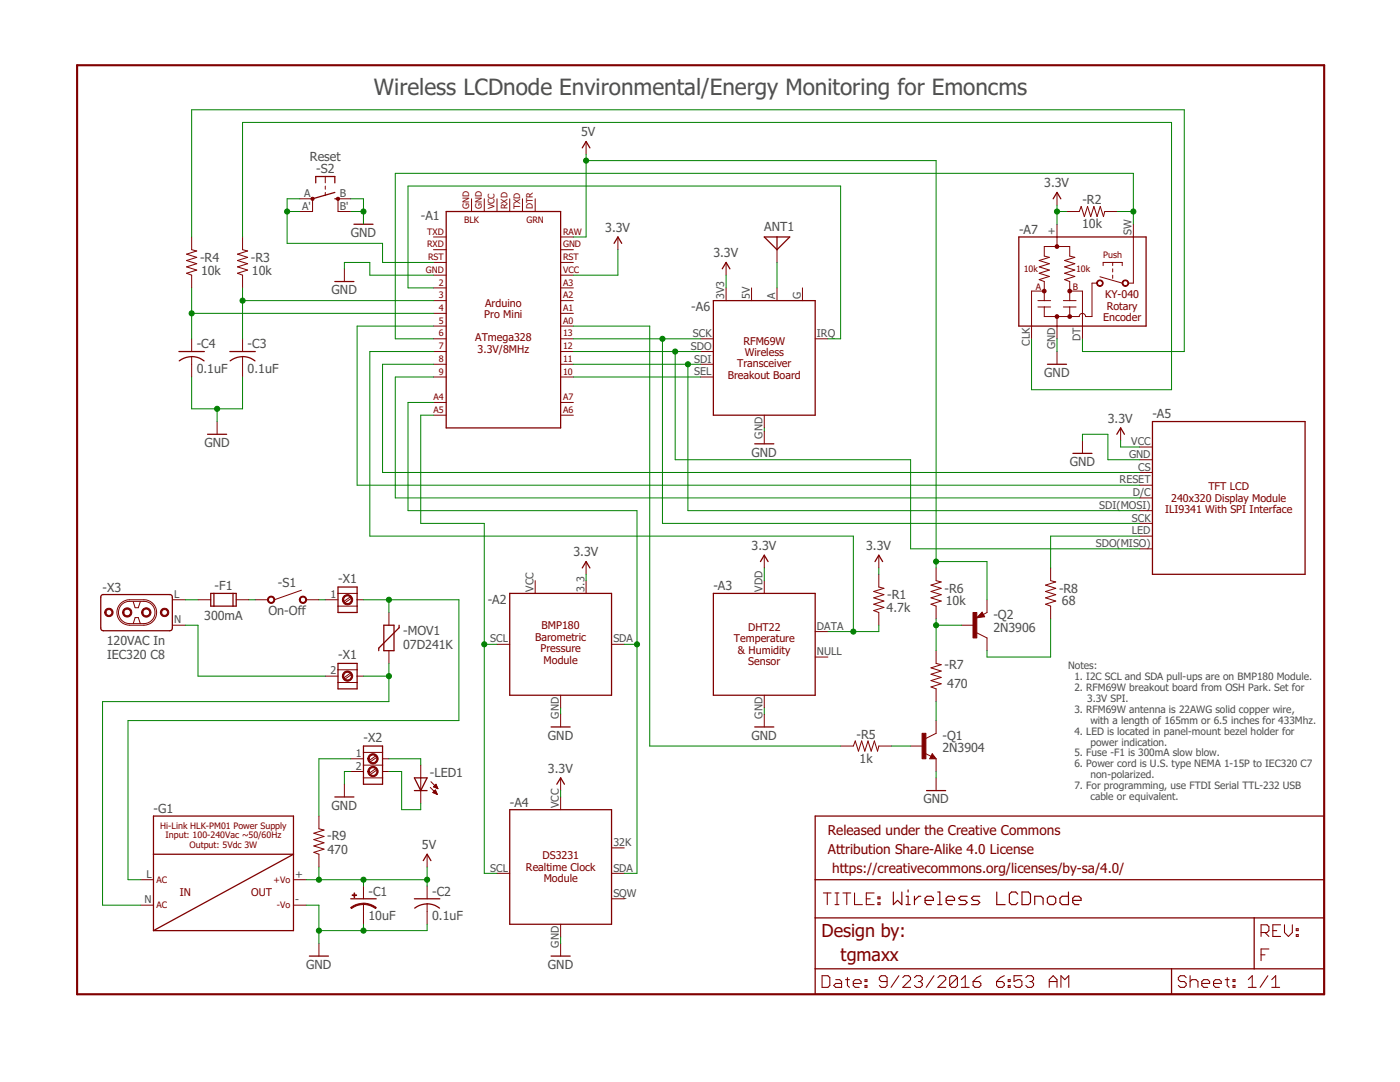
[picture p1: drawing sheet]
<svg xmlns="http://www.w3.org/2000/svg" width="279mm" height="216mm" viewBox="0 0 279 216" stroke-linecap="round" stroke-linejoin="round" font-family="sans-serif">
<path d="M15.4 13h248.9v185.4h-248.9z" fill="none" stroke="#800000" stroke-width=".42"/>
<g fill="none" stroke="#800000" stroke-width=".25">
<path d="M63 36.5v-1.3h3.8v1.3M66.8 39.7h.7M66.8 38.4l-4.4 1.3M116.2 29.5l.8-1.3 .7 1.3M210.2 39.7l.7-1.3 .8 1.3M66.8 56.2h3.8M70.6 44.7h3.8M89 42.2h22.9v43.2h-22.9zM122.6 48.6l.7-1.3 .8 1.3M142.4 60h20.3v22.8h-20.3zM144.1 53.6l.8-1.2 .8 1.2M152.5 47.3h5.1l-2.5 2.5z"/>
<path d="M155.1 47.3v2.5M203.3 47.3h25.4v17.8h-25.4zM35.7 70.1h5.1M35.8 72a4 4 0 0 1 4.9 0M45.9 70.1h5M45.9 72a4 4 0 0 1 5 0M209 72.7h3.9M41.4 86.7h3.8M150.6 88.6h3.8M214.1 90.5h3.8M222.9 86.7l.7-1.3 .8 1.3M230 84.1h30.5v30.5h-30.5z"/>
<path d="M20.2 118.9l.3-.3h13.5l.3 .3 .1 .3-.1 6.4-.5 .3-13.5-.1-.2-.5zM42.1 118.4h5v2.5h-5zM42.7 118.4v2.5M46.5 118.4v2.5M67.5 117.1h3.8v5.1h-3.8zM101.7 118.4h20.3v20.3h-20.3zM116.2 113.3l.8-1.2 .7 1.2M142.4 118.4h20.3v20.3h-20.3zM151.8 112.1l.7-1.3 .8 1.3M174.6 112.1l.8-1.3 .7 1.3M67.5 132.4h3.8v5.1h-3.8zM76.6 124.8h2v5h-2z"/>
<path d="M79.7 124.8v.5l-4.1 4v.5M196 122.9h-.4l.4-.3 .2 .4-1 .1 .8-.8 .3 .7M66.8 159h3.8M72.5 148.9h3.8v7.6h-3.8zM82.7 155.2h2.5l-1.2 2.6zM82.7 157.8h2.5M110 145.1h3.8M111.1 156.5l.8-1.3 .7 1.3M150.6 145.1h3.8M184.9 157.8h3.8M186.1 150.9l.1 .3h-.4l.3-.6 .5 .7h-.8M30.6 162.8h28v22.9h-28z"/>
<path d="M30.6 170.5h28l-28 15.2M70 179.3h5.1M82.7 179.3h5.1M84.5 171.7l.7-1.2 .8 1.2M101.7 161.6h20.3v22.8h-20.3zM162.7 162.8h101.6v35.6h-101.6zM162.7 175.5h101.6M61.7 190.8h3.9M82.8 181.2a4 4 0 0 1 4.9 0M110 190.8h3.8M162.7 183.2h101.6M162.7 193.3h101.6"/>
<path d="M233.8 193.3v5.1M250.3 183.2v10.1"/>
</g>
<g fill="none" stroke="#800000" stroke-width=".21">
<path d="M164.3 178.2h1.6M165.1 178.2v2.3M166.6 178.2h.8M167 178.2v2.3M168.2 178.2h1.6M169 178.2v2.3M170.5 178.2v2.3h1.6M172.9 179.3h.8M174.5 178.2h-1.6v2.3h1.6M175.2 179h.4v.3h-.4zM164.1 194.7h1.1l.4 .4v1.5l-.4 .4h-1.1zM166.6 180.5h.8"/>
<path d="M166.8 195.5h.8l.4 .4v1.1h-1.2l-.4-.4 .4-.4h1.2M168.7 195.5h.8M169.1 195.1v1.5l.4 .4M170.3 196.2h1.6v-.3l-.4-.4h-.8l-.4 .4v.7l.4 .4h.8M172.6 196.6h.4v.4h-.4zM172.6 195.5h.4v.4h-.4zM175.2 180.1h.4v.4h-.4zM177 195.9h-1.1l-.4-.4v-.4l.4-.4h.8l.3 .4v1.5l-.3 .4h-.8l-.4-.4M179.4 194.7l-1.6 2.3M180.2 195.1l.4-.4h.7l.4 .4v.4l-1.5 1.5h1.5M182.5 195.1l.4-.4h.8l.4 .4v.4l-.4 .4M183.3 195.9h.4"/>
<path d="M183.7 195.9l.4 .3v.4l-.4 .4h-.8l-.4-.4M186.4 194.7l-1.6 2.3M187.2 195.1l.4-.4h.7l.4 .4v.4l-1.5 1.5h1.5M191.1 195.1v1.5l-.4 .4h-.8l-.4-.4M191.1 195.1l-.4-.4h-.8l-.4 .4v1.5M191.1 195.1l-1.6 1.5M191.9 197h1.5M191.9 195.5l.7-.8v2.3M194.2 195.9h1.2l.3 .3v.4l-.3 .4h-.8l-.4-.4zM195.7 194.7l-.7 .4-.8 .8M198.9 195.9h1.1l.4 .3v.4l-.4 .4h-.7l-.4-.4zM200.4 194.7l-.8 .4-.7 .8"/>
<path d="M201.2 196.6h.4v.4h-.4zM201.2 195.5h.4v.4h-.4zM203.9 194.7h-1.5v1.2l.8-.4h.4l.3 .4v.7l-.3 .4h-.8l-.4-.4M204.7 195.1l.4-.4h.8l.4 .4v.4l-.4 .4M205.5 195.9h.4M205.9 195.9l.4 .3v.4l-.4 .4h-.8l-.4-.4M209.4 195.9h1.5M209.4 197v-1.5l.8-.8 .7 .8v1.5M211.7 197v-2.3l.8 .8 .8-.8v2.3M236.7 195.1l-.4-.4h-.7l-.4 .4v.4l.4 .4h.7l.4 .3v.4l-.4 .4h-.7l-.4-.4M237.5 195.9l.4-.4h.8l.4 .4v1.1M237.5 194.7v2.3"/>
<path d="M239.8 196.2h1.6v-.3l-.4-.4h-.8l-.4 .4v.7l.4 .4h.8M242.2 196.2h1.5v-.3l-.3-.4h-.8l-.4 .4v.7l.4 .4h.8M244.5 195.5h.8M244.9 195.1v1.5l.4 .4M246.1 196.6h.4v.4h-.4zM246.1 195.5h.4v.4h-.4zM249.1 197h1.6M249.1 195.5l.8-.8v2.3M251.7 186.1h1.2l.3-.4v-.8l-.3-.4h-1.2v2.4M251.7 190.5h.8M252.5 186.1l.7 .8M253 194.7l-1.5 2.3"/>
<path d="M253.2 189.4h-1.5v2.3M253.8 197h1.6M253.8 195.5l.8-.8v2.3M254 185.7h.8M255.6 184.5h-1.6v2.4h1.6M256.3 184.5v1.6l.8 .8 .8-.8v-1.6M258.7 186.5h.4v.4h-.4zM258.7 185.3h.4v.4h-.4z"/>
</g>
<g fill="none" stroke="#800000" stroke-width=".23">
<path d="M178.3 178v2.5l.8-.8 .9 .8v-2.5M180.8 178.8h.4v1.7M181.2 177.6v.4M182.5 178.8v1.7M183.8 178.8h-.5l-.8 .9M184.6 179.7h1.7v-.5l-.4-.4h-.9l-.4 .4v.9l.4 .4h.9M187.1 178h.5v2.5M188.8 179.7h1.7v-.5l-.4-.4h-.9l-.4 .4v.9l.4 .4h.9M193 178.8h-1.2l-.5 .4 .5 .5h.8l.4 .4-.4 .4h-1.3M195.5 178.8h-1.2l-.4 .4 .4 .5h.8l.4 .4-.4 .4h-1.2M198.9 178v2.5h1.7M203.1 178.4l-.4-.4h-.8l-.5 .4v1.7l.5 .4h.8l.4-.4"/>
<path d="M204 178h1.2l.5 .4v1.7l-.5 .4h-1.2zM209 179.2l.4-.4h.9l.4 .4v.9l-.4 .4h-.9l-.4-.4zM213.2 178v2.5h-1.2l-.5-.4v-.9l.5-.4h1.2M214.1 179.7h1.7v-.5l-.5-.4h-.8l-.4 .4v.9l.4 .4h.8M180.8 180.5h.9M187.1 180.5h.9M206.5 180.5v-1.7h1.3l.4 .4v1.3"/>
</g>
<g fill="none" stroke="#800000" stroke-width=".2">
<path d="M59.8 39.7h2.6v2.5h-2.6M64.9 35.2v1.3M64.9 37.1v.7M64.9 38.4v.6M70 39.7h-2.5v2.5h2.5M94.1 39.7v2.5M96.6 39.7v2.5M99.2 39.7v2.5M101.7 39.7v2.5M104.3 39.7v2.5M106.8 39.7v2.5M117 28.2v2.6"/>
<path d="M210.9 38.4v2.5M38.2 47.3v2.5l1.1 .3-2.1 .6 2.1 .7-2.1 .6 2.1 .6-2.1 .7 2.1 .6-2.1 .6 1 .4v2.5M48.4 47.3v2.5l1 .3-2 .6 2 .7-2 .6 2 .6-2 .7 2 .6-2 .6 1 .4v2.5M68.7 53.6v2.6M72.5 42.2v2.5M86.5 57.4h2.5M86.5 60h2.5M86.5 54.9h2.5M86.5 49.8h2.5M86.5 47.3h2.5M86.5 52.4h2.5M111.9 57.4h2.5"/>
<path d="M111.9 60h2.5M111.9 54.9h2.5M111.9 49.8h2.5M111.9 47.3h2.5M111.9 52.4h2.5M123.3 47.3v2.5M144.9 52.4v2.5M144.9 57.4v2.6M150 57.4v2.6M155.1 49.8v2.6M155.1 57.4v2.6M160.1 57.4v2.6"/>
<path d="M207.1 60h2.6M208.4 58.1h-2.5v9.5M208.4 60v-3.8l-1-.4 2-.6-2-.7 2-.6-2-.6 2-.7-2-.6 2-.6-1-.3v-1.9h5.1v1.9l1 .3-2 .6 2 .6-2 .7 2 .6-2 .6 2 .7-2 .6 1 .4v3.8M210.9 44.7v4.5M212.2 60h2.6M212.9 42.2h2.5l.4-1 .6 2 .6-2 .7 2 .6-2 .6 2 .7-2 .6 2 .3-1h2.5M213.5 58.1h2.5v9.5M218.9 56.5h-1v6.7h-1.2a.63 .63 0 0 0-.7-.7 .63 .63 0 0 0-.6 .7h-7v-1.9M219.5 55.2l4.5 1.3M220.2 53v-.6h3.8v.6M222.1 52.4v.6M222.1 53.6v.7"/>
<path d="M222.1 54.9v.6M226.2 44.7v11.8h-1M38.2 67.6v2.5M38.2 71.2v4M48.4 67.6v2.5M48.4 71.2v4M86.5 62.5h2.5M86.5 65.1h2.5M86.5 67.6h2.5M86.5 70.1h2.5M86.5 72.7h2.5M86.5 75.2h2.5"/>
<path d="M111.9 62.5h2.5M111.9 65.1h2.5M111.9 67.6h2.5M111.9 70.1h2.5M111.9 72.7h2.5M111.9 75.2h2.5M139.8 67.6h2.6M139.8 70.1h2.6M139.8 72.7h2.6M139.8 75.2h2.6M162.7 67.6h2.5M207.1 61.3h2.6"/>
<path d="M210.9 63.2v4.4M210.9 70.1v2.6M212.2 61.3h2.6M213.5 61.3v1.9M43.3 84.1v2.6M86.5 80.3h2.5M86.5 82.8h2.5M111.9 80.3h2.5M111.9 82.8h2.5M152.5 82.8v2.6M152.5 86v2.6M216 87.9v2.6"/>
<path d="M223.6 85.4v2.5M227.5 89.2h2.5M227.5 91.7h2.5M227.5 94.3h2.5M227.5 96.8h2.5M227.5 99.4h2.5M34.4 119.7h2.6M39.5 119.7h2.6M47.1 119.7h2.6M50.9 119.7h2.6M60.2 117.8l-5.4 1.9M61.1 119.7h2.5"/>
<path d="M64.9 119.7h2.6M67.5 118.4h3.8M70 119l-1.4 1M70.1 119.4l-1.3 .9M71.3 119.7h1.2M106.8 115.9v2.5M117 112.1v2.5M117 115.9v2.5M152.5 110.8v2.5M152.5 115.9v2.5M175.4 114.6v2.5l1 .3-2 .6 2 .7-2 .6 2 .6-2 .7 2 .6-2 .6 1 .4v2.6M175.4 110.8v2.5"/>
<path d="M186.8 113.3v2.6l1 .2-2 .7 2 .6-2 .6 2 .7-2 .6 2 .6-2 .7 1 .3v2.6M197 119.7v2.5l-.8 .4M209.7 113.3v2.6l1 .2-2 .7 2 .6-2 .6 2 .7-2 .6 2 .6-2 .7 1 .3v2.6M227.5 101.9h2.5M227.5 104.4h2.5M227.5 107h2.5M227.5 109.5h2.5M23.9 120.6l.3-.3a2.47 2.47 0 0 1 1.7-.6h2.8a2.54 2.54 0 0 1 2.6 2.5 2.54 2.54 0 0 1-2.6 2.6h-2.8a2.54 2.54 0 0 1-2.3-1.5 2.54 2.54 0 0 1 .3-2.7zM24.4 120.6l1.1-.6h3.2a2.22 2.22 0 0 1 2.2 2.2 2.22 2.22 0 0 1-2.2 2.2h-2.8a2.23 2.23 0 0 1-2.1-1.4 2.23 2.23 0 0 1 .6-2.4zM26.6 120.1l.4 1.2h.6l.4-1.2M26.6 124.4l.4-1.2h.6l.4 1.2M34.4 124.8h2.6"/>
<path d="M64.9 134.9h2.6M67.5 120.9h3.8M67.5 136.2h3.8M67.5 133.6h3.8M70 134.3l-1.4 .9M70.1 134.6l-1.3 1M71.3 134.9h1.2M77.6 122.2v2.6M77.6 129.8v2.6M99.2 128.6h2.5M111.9 138.7v2.5M122 128.6h2.6"/>
<path d="M152.5 138.7v2.5M162.7 126h2.5M162.7 131.1h2.5M186.8 129.8v2.6l1 .2-2 .7 2 .6-2 .6 2 .7-2 .6 2 .6-2 .7 1 .4v2.5M191.9 124.8h2.5M194.9 126.3l2.1 1v2.5M196 122.2l.5 .9-1.6 .2zM68.7 156.5v2.5M70 151.4h2.5M70 153.9h2.5M72.5 152.7h3.8M72.5 150.1h3.8"/>
<path d="M72.5 155.2h3.8M75.1 150.8l-1.4 .9M75.1 153.3l-1.4 1M75.2 151.1l-1.3 .9M75.2 153.6l-1.3 1M76.3 151.4h1.3M76.3 153.9h1.3M84 152.7v7.6M85.9 157.1l1.4 1.4M86 156l1.4 1.4M86.4 158.1l.5-.5 .4 .9zM86.4 158.1h.7"/>
<path d="M86.5 158h.5M86.6 157h.6M86.6 158.2h.5M86.6 156.9h.6M86.7 157.9h.3M86.7 156.8h.4M86.8 157.7h.1M86.8 157.1h.5M86.8 156.7h.3M86.8 158.3h.4M87 156.5h.1M87 156.5l.4 .9-.9-.4z"/>
<path d="M87.1 157.3h.2M87.1 158.5h.1M111.9 142.5v2.6M111.9 155.2v2.6M111.9 159v2.6M152.5 142.5v2.6M167.8 148.9h2.5l.4-1.1 .6 2.1 .7-2.1 .6 2.1 .6-2.1 .7 2.1 .6-2.1 .6 2.1 .3-1h2.5M181.7 148.9h2.6M184.6 150.3l1.2 .6M186.1 150.4l.7 1h-1.3zM186.8 143.8v2.5l-2 1M186.8 151.4v2.5"/>
<path d="M186.8 155.2v2.6M28.1 175.5h2.5M58.6 175.5h2.5M63.6 162.8v2.6l1.1 .2-2.1 .7 2.1 .6-2.1 .6 2.1 .7-2.1 .6 2.1 .6-2.1 .7 1 .4v2.5M72.5 176.8v2.5M85.2 170.5v2.5M85.2 176.8v2.5M99.2 174.3h2.5M122 169.2h2.6M122 179.3h2.6M122 174.3h2.6M28.1 180.6h2.5"/>
<path d="M58.6 180.6h2.5M63.6 188.2v2.6M72.5 180.4v4M85.2 180.4v4M111.9 184.4v2.6M111.9 188.2v2.6"/>
</g>
<g fill="#800000" stroke="#800000" stroke-width=".2">
<path d="M219 56.1a.65 .65 0 0 1 1.1 .1 .65 .65 0 0 1-.4 .9 .65 .65 0 0 1-.8-.6h.1a.5 .5 0 0 1 .7-.5 .5 .5 0 0 1 .2 .8 .5 .5 0 0 1-.8-.1l-.1-.2h-.1z" fill-rule="evenodd"/>
<path d="M224.1 56.1a.65 .65 0 0 1 1 .1 .65 .65 0 0 1-.3 .9 .65 .65 0 0 1-.9-.6h.2a.5 .5 0 0 1 .7-.5 .5 .5 0 0 1 .2 .8 .5 .5 0 0 1-.9-.1v-.2h-.2z" fill-rule="evenodd"/>
<path d="M53.6 119.2a.73 .73 0 0 1 1.1 .1 .73 .73 0 0 1-.4 1.1 .73 .73 0 0 1-.9-.7h.2a.54 .54 0 0 1 .7-.6 .54 .54 0 0 1 .2 .9 .54 .54 0 0 1-.9-.2v-.1h-.2z" fill-rule="evenodd"/>
<path d="M59.9 119.2a.73 .73 0 0 1 1.2 .1 .73 .73 0 0 1-.4 1.1 .73 .73 0 0 1-1-.7h.2a.54 .54 0 0 1 .7-.6 .54 .54 0 0 1 .3 .9 .54 .54 0 0 1-.9-.2l-.1-.1h-.2z" fill-rule="evenodd"/>
<path d="M73.8 150.6a1.02 1.02 0 0 1 1.5 .4 1.02 1.02 0 0 1-.7 1.4 1.02 1.02 0 0 1-1.2-1h.3a.78 .78 0 0 1 1-.7 .78 .78 0 0 1 .3 1.2 .78 .78 0 0 1-1.3-.3v-.2h-.3z" fill-rule="evenodd"/>
<path d="M73.8 153.2a1.02 1.02 0 0 1 1.5 .3 1.02 1.02 0 0 1-.7 1.5 1.02 1.02 0 0 1-1.2-1.1h.3a.78 .78 0 0 1 1-.7 .78 .78 0 0 1 .3 1.3 .78 .78 0 0 1-1.3-.3v-.3h-.3z" fill-rule="evenodd"/>
<path d="M24.6 121.7a.92 .92 0 0 1 1.5-.1 .92 .92 0 0 1-.4 1.5 .92 .92 0 0 1-1.2-.9h.2a.67 .67 0 0 1 1-.6 .67 .67 0 0 1 .1 1.2 .67 .67 0 0 1-1.1-.4v-.2h-.2z" fill-rule="evenodd"/>
<path d="M28.6 121.5a.93 .93 0 0 1 1.4 .3 .93 .93 0 0 1-.6 1.3 .93 .93 0 0 1-1.1-.9h.2a.68 .68 0 0 1 .9-.6 .68 .68 0 0 1 .3 1.1 .68 .68 0 0 1-1.1-.3l-.1-.2h-.2z" fill-rule="evenodd"/>
<path d="M21.1 121.7a.84 .84 0 0 1 1.3 0 .84 .84 0 0 1-.4 1.3 .84 .84 0 0 1-1.1-.8h.2a.6 .6 0 0 1 .8-.6 .6 .6 0 0 1 .3 1 .6 .6 0 0 1-1-.2l-.1-.2h-.2z" fill-rule="evenodd"/>
<path d="M32.2 121.7a.84 .84 0 0 1 1.3 .1 .84 .84 0 0 1-.4 1.2 .84 .84 0 0 1-1.1-.8h.3a.58 .58 0 0 1 .7-.6 .58 .58 0 0 1 .3 1 .58 .58 0 0 1-1-.2v-.2h-.3z" fill-rule="evenodd"/>
<path d="M72.5 180.2l1.4 .2 1.2 .7-.1 .2-1.4-.7-1.1-.1z" fill-rule="evenodd"/>
<path d="M70 181.1l1.2-.7 1.3-.2v.3l-1 .1-1.4 .7z" fill-rule="evenodd"/>
<path d="M68.7 118.9a1.03 1.03 0 0 1 1.6 .3 1.03 1.03 0 0 1-.7 1.5 1.03 1.03 0 0 1-1.3-1h.3a.78 .78 0 0 1 1-.8 .78 .78 0 0 1 .3 1.3 .78 .78 0 0 1-1.3-.3v-.2h-.3z" fill-rule="evenodd"/>
<path d="M68.7 134.1a1.03 1.03 0 0 1 1.6 .4 1.03 1.03 0 0 1-.7 1.4 1.03 1.03 0 0 1-1.3-1h.3a.78 .78 0 0 1 1-.8 .78 .78 0 0 1 .3 1.3 .78 .78 0 0 1-1.3-.3v-.2h-.3z" fill-rule="evenodd"/>
<circle cx="62.4" cy="39.7" r=".33"/>
<circle cx="67.4" cy="39.7" r=".33"/>
<circle cx="213.5" cy="58.1" r=".38"/>
<circle cx="210.9" cy="49.2" r=".38"/>
<circle cx="208.4" cy="58.1" r=".38"/>
<circle cx="210.9" cy="63.2" r=".38"/>
<circle cx="213.5" cy="63.2" r=".38"/>
</g>
<g fill="#800000" stroke="#800000" stroke-width=".2">
<path d="M184 146.3h.8v5.1h-.8z"/>
<path d="M194.2 122.2h.7v5.1h-.7z"/>
<path d="M70.3 178.6h.9v.1h-.9z"/>
<path d="M70.7 178.2h.1v.9h-.1z"/>
</g>
<g fill="none" stroke="#008000" stroke-width=".2">
<path d="M59.8 39.7h-2.5v8.9h19v3.8h10.2M70 39.7h2.5v5M117 32h69.8v81.3M117 30.8v16.5h-2.6M38.2 47.3v-25.4h198.1v48.2h-20.3v-2.5M38.2 57.4v10.2M48.4 47.3v-22.9h185.4v53.4h-27.9v-10.2M48.4 57.4v10.2M48.4 60h38.1M57.3 42.2h2.5M68.7 53.6v-1.2h5.1v2.5h12.7M70 42.2h2.5"/>
<path d="M86.5 57.4h-5.1v-20.3h86.4v30.5h-2.6M123.3 49.8v5.1h-8.9M144.9 54.9v2.5M155.1 52.4v5M210.9 42.2h2M210.9 40.9v3.8M223 42.2h3.2M226.2 44.7v-10.1h-147.3v33h7.6M38.2 75.2v6.4h10.2v-6.4M38.2 62.5h48.3M86.5 72.7h-10.2v21.6h151.2M86.5 70.1h-12.7v36.9h96.5v19"/>
<path d="M86.5 65.1h-15.2v31.7h156.2M86.5 75.2h-7.6v24.2h148.6M114.4 72.7h25.4M114.4 70.1h25.4M114.4 67.6h25.4M114.4 65.1h15.3v83.8h38.1M114.4 75.2h25.4M132.2 67.6v36.8h95.3M134.7 70.1v21.6h47v17.8h45.8M137.3 72.7v29.2h90.2M210.9 67.6v2.5M43.3 81.6v2.5"/>
<path d="M86.5 80.3h-5.1v21.6h45.7v72.4h-2.5M86.5 82.8h-2.5v21.6h12.6v69.9h2.6M152.5 85.4v.6M216 87.9v-1.2h5.1v5h6.4M223.6 87.9v1.3h3.9M37 119.7h2.5M49.7 119.7h1.2M63.6 119.7h1.3M72.5 119.7h19.1v24.1h-66.1v31.7h2.6M77.6 119.7v2.5M117 114.6v1.3M152.5 113.3v2.6"/>
<path d="M175.4 113.3v1.3M186.8 112.1h10.2v7.6M227.5 107h-17.8v6.3M37 124.8h2.5v10.1h25.4M72.5 134.9h5.1M77.6 132.4v7.6h-57.1v40.6h7.6M96.6 128.6h2.6M124.6 128.6h2.5M175.4 124.8v1.2h-10.2M186.8 123.5v6.3M186.8 140v3.8M186.8 124.8h5.1"/>
<path d="M209.7 123.5v7.6h-12.7v-1.3M70 151.4h-6.4v11.4M70 153.9h-1.3v2.6M77.6 153.9h2.6v7.7h3.8v-1.3M77.6 151.4h6.4v1.3M111.9 141.2v1.3M111.9 157.8v1.2M152.5 141.2v1.3M177.9 148.9h3.8M186.8 153.9v1.3M61.1 175.5h24.1M63.6 173v2.5"/>
<path d="M72.5 175.5v1.3M85.2 173v3.8M61.1 180.6h2.5v7.6M72.5 184.4v1.3M85.2 184.4v1.3h-21.6M111.9 187v1.2"/>
</g>
<g fill="#008000" stroke="#008000" stroke-width=".2">
<circle cx="137.3" cy="72.7" r=".51"/>
<circle cx="134.7" cy="70.1" r=".51"/>
<circle cx="132.2" cy="67.6" r=".51"/>
<circle cx="117" cy="32" r=".51"/>
<circle cx="186.8" cy="112.1" r=".51"/>
<circle cx="63.6" cy="175.5" r=".51"/>
<circle cx="72.5" cy="175.5" r=".51"/>
<circle cx="85.2" cy="175.5" r=".51"/>
<circle cx="72.5" cy="42.2" r=".51"/>
<circle cx="43.3" cy="81.6" r=".51"/>
<circle cx="72.5" cy="185.7" r=".51"/>
<circle cx="63.6" cy="185.7" r=".51"/>
<circle cx="57.3" cy="42.2" r=".51"/>
<circle cx="226.2" cy="42.2" r=".51"/>
<circle cx="170.3" cy="126" r=".51"/>
<circle cx="48.4" cy="60" r=".51"/>
<circle cx="38.2" cy="62.5" r=".51"/>
<circle cx="186.8" cy="124.8" r=".51"/>
<circle cx="77.6" cy="119.7" r=".51"/>
<circle cx="96.6" cy="128.6" r=".51"/>
<circle cx="127.1" cy="128.6" r=".51"/>
<circle cx="210.9" cy="42.2" r=".51"/>
<circle cx="77.6" cy="134.9" r=".51"/>
</g>
<text font-size="4.5" fill="#505050" x="74.6" y="19">Wireless LCDnode Environmental/Energy Monitoring for Emoncms</text>
<g font-size="3.6" fill="#800000">
<text x="164" y="187">Design by:</text>
<text x="167.8" y="191.8">tgmaxx</text>
</g>
<g font-size="2.7" fill="#800000">
<text x="165.2" y="166.7">Released under the Creative Commons</text>
<text x="165.2" y="170.5">Attribution Share-Alike 4.0 License</text>
<text x="166.1" y="174.3">https://creativecommons.org/licenses/by-sa/4.0/</text>
</g>
<g font-size="2.5" fill="#505050">
<text x="116" y="27.2">5V</text>
<text x="61.9" y="32.1">Reset</text>
<text x="63.1" y="34.6">-S2</text>
<text x="208.4" y="37.4">3.3V</text>
<text x="216" y="40.7">-R2</text>
<text x="70" y="47.3">GND</text>
<text x="84" y="44">-A1</text>
<text x="120.8" y="46.3">3.3V</text>
<text x="152.5" y="46">ANT1</text>
<text x="203.4" y="46.7">-A7</text>
<text x="216" y="45.5">10k</text>
<text x="39.9" y="52.2">-R4</text>
<text x="50.1" y="52.2">-R3</text>
<text x="142.4" y="51.4">3.3V</text>
<text x="40.1" y="54.8">10k</text>
<text x="50.3" y="54.8">10k</text>
<text x="66.2" y="58.7">GND</text>
<text x="138" y="62.1">-A6</text>
<text x="39.3" y="69.5">-C4</text>
<text x="49.4" y="69.5">-C3</text>
<text x="39.3" y="74.3">0.1uF</text>
<text x="49.4" y="74.3">0.1uF</text>
<text x="208.4" y="75.2">GND</text>
<text x="230" y="83.5">-A5</text>
<text x="40.8" y="89.2">GND</text>
<text x="221.1" y="84.4">3.3V</text>
<text x="150" y="91.1">GND</text>
<text x="213.5" y="93">GND</text>
<text x="114.4" y="111">3.3V</text>
<text x="150" y="109.8">3.3V</text>
<text x="172.8" y="109.8">3.3V</text>
<text x="20.5" y="118.1">-X3</text>
<text x="42.8" y="117.8">-F1</text>
<text x="55.5" y="117.1">-S1</text>
<text x="67.5" y="116.4">-X1</text>
<text x="142.4" y="117.8">-A3</text>
<text x="177.1" y="119.5">-R1</text>
<text x="188.5" y="118.3">-R6</text>
<text x="211.3" y="118.3">-R8</text>
<text x="40.8" y="123.7">300mA</text>
<text x="53.6" y="122.7">On-Off</text>
<text x="97.3" y="120.6">-A2</text>
<text x="177" y="122.1">4.7k</text>
<text x="188.8" y="120.8">10k</text>
<text x="198.2" y="123.5">-Q2</text>
<text x="211.9" y="120.8">68</text>
<text x="21.3" y="128.7">120VAC In</text>
<text x="21.4" y="131.4">IEC320 C8</text>
<text x="67.5" y="131.4">-X1</text>
<text x="80.5" y="129.5">07D241K</text>
<text x="80.5" y="126.7">-MOV1</text>
<text x="198.2" y="126">2N3906</text>
<text x="188.5" y="133.5">-R7</text>
<text x="189" y="137.3">470</text>
<text x="72.6" y="148.1">-X2</text>
<text x="109.4" y="147.6">GND</text>
<text x="150" y="147.6">GND</text>
<text x="170.9" y="147.4">-R5</text>
<text x="188.1" y="147.6">-Q1</text>
<text x="85.8" y="155">-LED1</text>
<text x="109.4" y="154.2">3.3V</text>
<text x="171.6" y="152.2">1k</text>
<text x="188.1" y="150.1">2N3904</text>
<text x="66.2" y="161.6">GND</text>
<text x="101.7" y="160.9">-A4</text>
<text x="184.3" y="160.3">GND</text>
<text x="30.6" y="162.2">-G1</text>
<text x="65.3" y="167.6">-R9</text>
<text x="65.4" y="170.5">470</text>
<text x="84.2" y="169.4">5V</text>
<text x="73.5" y="178.7">-C1</text>
<text x="86.2" y="178.7">-C2</text>
<text x="73.5" y="183.5">10uF</text>
<text x="86.2" y="183.5">0.1uF</text>
<text x="61.1" y="193.3">GND</text>
<text x="109.4" y="193.3">GND</text>
</g>
<g font-size="2.1" fill="#505050">
<text x="60.3" y="41.9">A'</text>
<text x="60.7" y="39.3">A</text>
<text x="67.8" y="39.3">B</text>
<text x="67.8" y="41.9">B'</text>
<text x="210.6" y="46.9" transform="rotate(-90 210.6 46.9)">+</text>
<text x="225.8" y="46.9" transform="rotate(-90 225.8 46.9)">SW</text>
<text x="144.6" y="59.6" transform="rotate(-90 144.6 59.6)">3V3</text>
<text x="149.6" y="59.6" transform="rotate(-90 149.6 59.6)">5V</text>
<text x="154.7" y="59.6" transform="rotate(-90 154.7 59.6)">A</text>
<text x="159.8" y="59.6" transform="rotate(-90 159.8 59.6)">G</text>
<text x="137.9" y="69.8">SDO</text>
<text x="138.3" y="67.3">SCK</text>
<text x="163" y="67.3">IRQ</text>
<text x="205.5" y="69" transform="rotate(-90 205.5 69)">CLK</text>
<text x="210.6" y="69.7" transform="rotate(-90 210.6 69.7)">GND</text>
<text x="215.7" y="68.1" transform="rotate(-90 215.7 68.1)">DT</text>
<text x="138.6" y="74.9">SEL</text>
<text x="138.6" y="72.3">SDI</text>
<text x="152.2" y="87.5" transform="rotate(-90 152.2 87.5)">GND</text>
<text x="225.8" y="88.8">VCC</text>
<text x="225.3" y="91.4">GND</text>
<text x="227.2" y="93.9">CS</text>
<text x="219.4" y="101.5">SDI(MOSI)</text>
<text x="223.5" y="96.5">RESET</text>
<text x="226.1" y="99">D/C</text>
<text x="225.9" y="104.1">SCK</text>
<text x="225.9" y="106.6">LED</text>
<text x="218.7" y="109.2">SDO(MISO)</text>
<text x="34.8" y="119.3">L</text>
<text x="65.9" y="119.3">1</text>
<text x="106.5" y="118" transform="rotate(-90 106.5 118)">VCC</text>
<text x="116.6" y="118" transform="rotate(-90 116.6 118)">3.3</text>
<text x="152.2" y="118" transform="rotate(-90 152.2 118)">VDD</text>
<text x="34.8" y="124.4">N</text>
<text x="163" y="125.7">DATA</text>
<text x="97.8" y="128.2">SCL</text>
<text x="122.4" y="128.2">SDA</text>
<text x="163" y="130.7">NULL</text>
<text x="65.9" y="134.6">2</text>
<text x="111.5" y="143.4" transform="rotate(-90 111.5 143.4)">GND</text>
<text x="152.2" y="143.4" transform="rotate(-90 152.2 143.4)">GND</text>
<text x="71" y="151.1">1</text>
<text x="71" y="153.6">2</text>
<text x="111.5" y="161.2" transform="rotate(-90 111.5 161.2)">VCC</text>
<text x="97.8" y="173.9">SCL</text>
<text x="122.4" y="168.8">32K</text>
<text x="122.4" y="173.9">SDA</text>
<text x="29.2" y="175.2">L</text>
<text x="58.9" y="175.2">+</text>
<text x="122.4" y="179">SQW</text>
<text x="28.9" y="180.3">N</text>
<text x="58.9" y="180.3">-</text>
<text x="111.5" y="189.1" transform="rotate(-90 111.5 189.1)">GND</text>
</g>
<g font-size="2.1" fill="#800000">
<text x="220.6" y="59.5">KY-040</text>
<text x="96.7" y="63.5">Pro Mini</text>
<text x="96.8" y="61.3">Arduino</text>
<text x="220.1" y="64.1">Encoder</text>
<text x="220.9" y="61.8">Rotary</text>
<text x="94.8" y="68.1">ATmega328</text>
<text x="95.3" y="70.4">3.3V/8MHz</text>
<text x="148.4" y="68.8">RFM69W</text>
<text x="148.6" y="71">Wireless</text>
<text x="145.2" y="75.6">Breakout Board</text>
<text x="147.1" y="73.3">Transceiver</text>
<text x="233.8" y="100.1">240x320 Display Module</text>
<text x="241.2" y="97.8">TFT LCD</text>
<text x="232.5" y="102.4">ILI9341 With SPI Interface</text>
<text x="108.1" y="125.6">BMP180</text>
<text x="149.3" y="125.9">DHT22</text>
<text x="106.8" y="127.9">Barometric</text>
<text x="107.9" y="130.1">Pressure</text>
<text x="146.5" y="128.2">Temperature</text>
<text x="147.3" y="130.5">&amp; Humidity</text>
<text x="108.5" y="132.4">Module</text>
<text x="149.3" y="132.7">Sensor</text>
<text x="105" y="173.8">Realtime Clock</text>
<text x="108.3" y="171.5">DS3231</text>
<text x="35.9" y="178.8">IN</text>
<text x="50.1" y="178.8">OUT</text>
<text x="108.5" y="176">Module</text>
</g>
<g font-size="2" fill="#505050">
<text x="213.2" y="133.5">Notes:</text>
<text x="214.4" y="135.7">1. I2C SCL and SDA pull-ups are on BMP180 Module.</text>
<text x="214.4" y="137.9">2. RFM69W breakout board from OSH Park. Set for</text>
<text x="214.4" y="142.2">3. RFM69W antenna is 22AWG solid copper wire,</text>
<text x="217" y="140">3.3V SPI.</text>
<text x="214.4" y="146.6">4. LED is located in panel-mount bezel holder for</text>
<text x="217.6" y="144.4">with a length of 165mm or 6.5 inches for 433Mhz.</text>
<text x="217.6" y="148.8">power indication.</text>
<text x="214.4" y="150.9">5. Fuse -F1 is 300mA slow blow.</text>
<text x="214.4" y="153.1">6. Power cord is U.S. type NEMA 1-15P to IEC320 C7</text>
<text x="217.6" y="155.3">non-polarized.</text>
<text x="214.4" y="157.5">7. For programming, use FTDI Serial TTL-232 USB</text>
<text x="217.6" y="159.7">cable or equivalent.</text>
</g>
<g font-size="1.8" fill="#800000">
<text x="93.6" y="41.7" transform="rotate(-90 93.6 41.7)">GND</text>
<text x="96.2" y="41.7" transform="rotate(-90 96.2 41.7)">GND</text>
<text x="98.7" y="41.7" transform="rotate(-90 98.7 41.7)">VCC</text>
<text x="101.3" y="41.7" transform="rotate(-90 101.3 41.7)">RXD</text>
<text x="103.8" y="41.7" transform="rotate(-90 103.8 41.7)">TXD</text>
<text x="106.3" y="41.7" transform="rotate(-90 106.3 41.7)">DTR</text>
<text x="85.3" y="46.8">TXD</text>
<text x="92.6" y="44.4">BLK</text>
<text x="105.1" y="44.4">GRN</text>
<text x="112.4" y="46.8">RAW</text>
<text x="85.2" y="49.4">RXD</text>
<text x="85.4" y="51.9">RST</text>
<text x="112.4" y="49.4">GND</text>
<text x="112.4" y="51.9">RST</text>
<text x="220.2" y="51.4">Push</text>
<text x="85" y="54.4">GND</text>
<text x="87.6" y="57">2</text>
<text x="87.6" y="59.5">3</text>
<text x="112.4" y="54.4">VCC</text>
<text x="112.4" y="57">A3</text>
<text x="112.4" y="59.5">A2</text>
<text x="204.3" y="54.3">10k</text>
<text x="206.7" y="57.8">A</text>
<text x="214.1" y="57.8">B</text>
<text x="214.8" y="54.3">10k</text>
<text x="87.6" y="62.1">4</text>
<text x="87.6" y="64.6">5</text>
<text x="112.4" y="62.1">A1</text>
<text x="112.4" y="64.6">A0</text>
<text x="87.6" y="67.1">6</text>
<text x="87.6" y="69.7">7</text>
<text x="112.4" y="67.1">13</text>
<text x="112.4" y="69.7">12</text>
<text x="87.6" y="72.2">8</text>
<text x="87.6" y="74.8">9</text>
<text x="112.4" y="72.2">11</text>
<text x="112.4" y="74.8">10</text>
<text x="86.5" y="79.8">A4</text>
<text x="86.5" y="82.4">A5</text>
<text x="112.4" y="79.8">A7</text>
<text x="112.4" y="82.4">A6</text>
<text x="32" y="165.4">Hi-Link HLK-PM01 Power Supply</text>
<text x="33" y="167.3">Input: 100-240Vac ~50/60Hz</text>
<text x="37.8" y="169.2">Output: 5Vdc 3W</text>
<text x="31.3" y="176.2">AC</text>
<text x="54.6" y="176.2">+Vo</text>
<text x="31.3" y="181.3">AC</text>
<text x="55.2" y="181.3">-Vo</text>
</g>
</svg>
